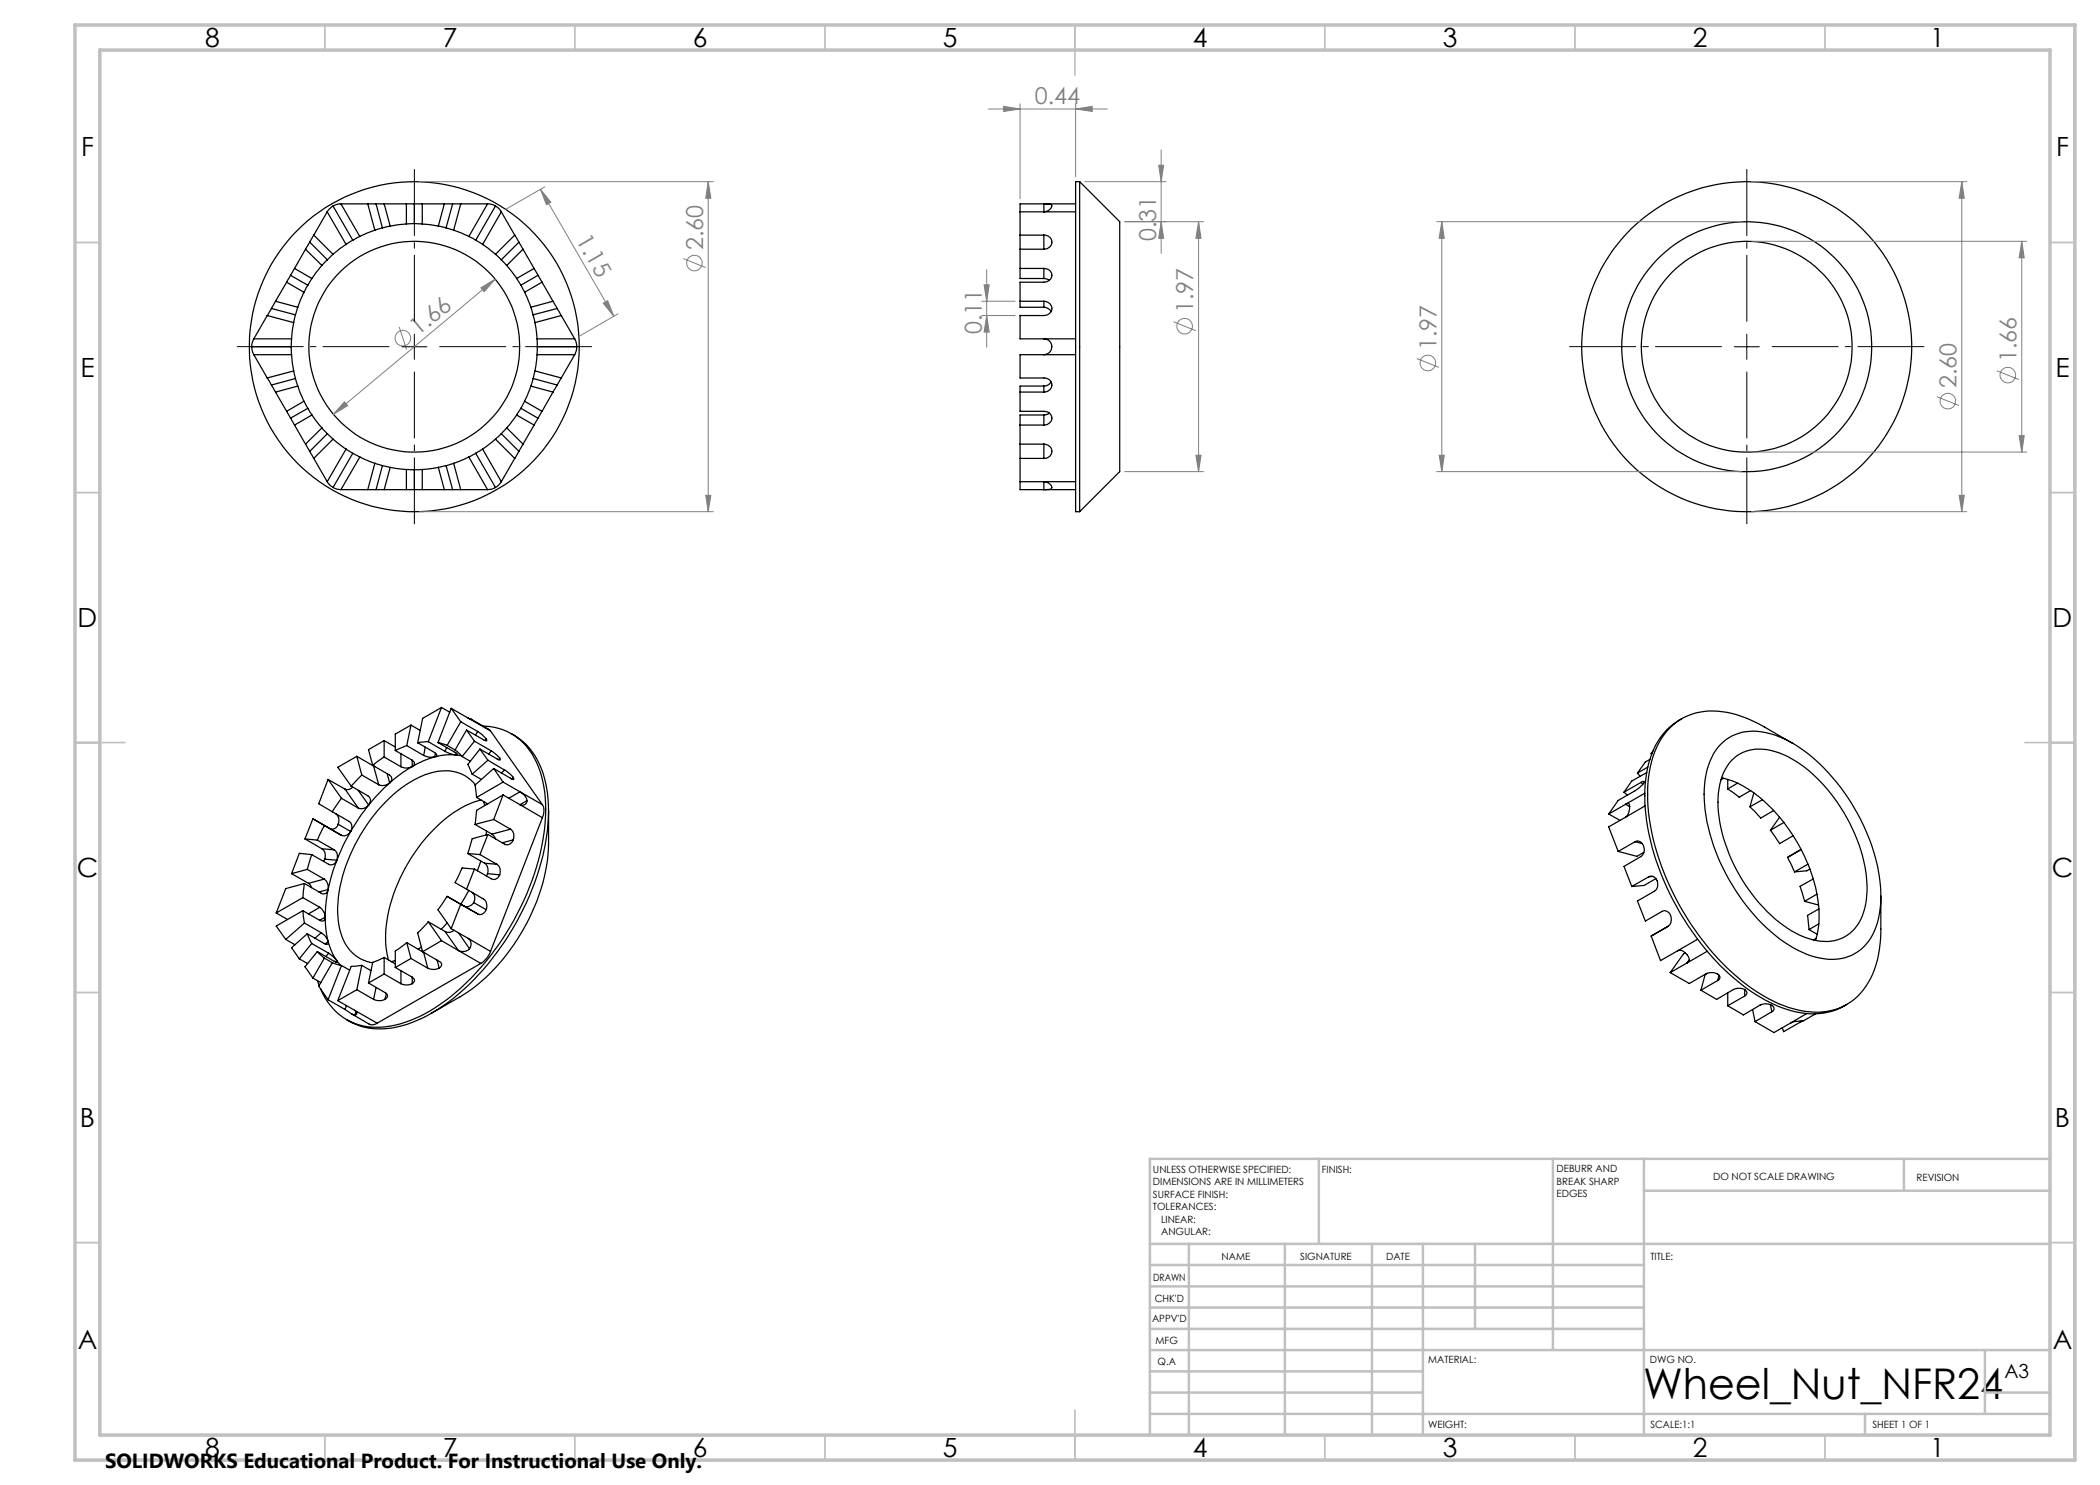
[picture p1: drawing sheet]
<svg xmlns="http://www.w3.org/2000/svg" width="420mm" height="297mm" viewBox="0 0 420 297" stroke-linecap="round" stroke-linejoin="round" font-family="sans-serif">
<g fill="none" stroke="#000" stroke-width=".25">
<path d="M215.9 36.3l8 8v50l-8 8M215.9 36.3v66M215.9 36.3h-.8v66h.8M57.3 56.4l-2.2 3.9M57.3 56.4l3.5 2.1M58.1 55.1l-.8 1.3M58.1 55.1l3.5 1.9M58.9 53.7l-.8 1.4M58.9 53.7l3.5 2M60.8 58.5l-1.3 3M61.1 49.8l-2.2 3.9M61.1 49.8l3.3 3.3"/>
<path d="M61.6 57l-.8 1.5M61.9 48.4l-.8 1.4M61.9 48.4l3.6 3.6M62.4 55.7l-.8 1.3M62.8 47l-.9 1.4M62.8 47l3.8 3.9M64.4 53.1l-2 2.6M65.4 42.4l-2.6 4.6M65.4 42.4l3.8 6.5M65.5 52l-1.1 1.1M66.6 41.2l-1.2 1.2M66.6 50.9l-1.1 1.1"/>
<path d="M66.6 41.2l4 6.8M68.2 40.8h-.7l-.9 .4M68.2 40.8h5.4M68.2 40.8l3.8 6.5M69.2 48.9l-2.6 2M70.6 48l-1.4 .9M72 47.3l-1.4 .7M73.6 40.8h1.6M73.6 40.8l1.4 5.2M75 46l-3 1.3M75.2 40.8h1.6M75.2 40.8l1.3 4.8"/>
<path d="M76.5 45.6l-1.5 .4M76.8 40.8h4.5M76.8 40.8l1.2 4.4M78 45.2l-1.5 .4M81.3 44.8l-3.3 .4M81.3 40.8h1.6M81.3 40.8v4M82.9 44.7l-1.6 .1M82.9 40.8h1.6M82.9 44.7l1.6 .1M82.9 40.8v3.9M84.5 44.8l3.2 .4"/>
<path d="M84.5 40.8h4.4M84.5 40.8v4M87.7 45.2l1.5 .4M88.9 40.8h1.6M88.9 40.8l-1.2 4.4M89.2 45.6l1.5 .4M90.5 40.8h1.6M90.5 40.8l-1.3 4.8M90.7 46l3.1 1.3M92.1 40.8h5.4M92.1 40.8l-1.4 5.2M93.8 47.3l1.3 .7"/>
<path d="M95.1 48l1.4 .9M96.5 48.9l2.6 2M97.5 40.8h.7l.9 .4M97.5 40.8l-3.7 6.5M99.1 41.2l.7 .6 .5 .6M99.1 50.9l1.2 1.1M99.1 41.2l-4 6.8M100.3 52l1.1 1.1M100.3 42.4l2.6 4.6M100.3 42.4l-3.8 6.5M101.4 53.1l1.9 2.6M102.9 47l.9 1.4"/>
<path d="M102.9 47l-3.8 3.9M103.3 55.7l.9 1.3M103.8 48.4l.8 1.4M103.8 48.4l-3.5 3.6M104.2 57l.7 1.5M104.6 49.8l-3.2 3.3M104.6 49.8l2.2 3.9M104.9 58.5l1.3 3M106.8 53.7l.8 1.4M106.8 53.7l-3.5 2M107.6 55.1l.8 1.3M107.6 55.1l-3.4 1.9"/>
<path d="M108.4 56.4l-3.5 2.1M108.4 56.4l2.2 3.9M204 49.8h4.8M204 47h4.8M204 42.4h11.1M204 53.7h4.8M208.8 47a1.42 1.42 0 0 1 1.6 1.4 1.42 1.42 0 0 1-1.6 1.4M208.8 53.7a1.39 1.39 0 0 1 1.6 1.4 1.39 1.39 0 0 1-1.6 1.3h-4.8v5.1h4.8M208.8 55.7l1.1 .4M208.8 40.8h.5a.81 .81 0 0 1 1.1 .4 1.57 1.57 0 0 1-1.6 1.2zM208.8 47v2.8M208.8 53.7v2"/>
<path d="M215.1 40.8h-11.1v14.9h4.8M50.3 69.4l.5 1.5M50.3 69.4h7.9M50.8 67.8l-.5 1.6M50.8 70.9h7.5M50.8 67.8h7.5M50.8 70.9l2.6 4.7M53.4 75.6l.9 1.4M53.4 63.1l-2.6 4.7M53.4 63.1l5.3 1.4M54.3 77l.8 1.4M54.3 61.7l-.9 1.4"/>
<path d="M54.3 61.7l4.8 1.3M55.1 60.3l-.8 1.4M55.1 60.3l4.4 1.2M55.1 78.4l2.2 3.9M58.2 69.4l.1 1.5M58.3 70.9l.4 3.3M58.3 67.8l-.1 1.6M58.7 64.5l-.4 3.3M58.7 74.2l.4 1.5M58.7 74.2l-5.3 1.4M59.1 75.7l.4 1.5M59.1 63l-.4 1.5"/>
<path d="M59.1 75.7l-4.8 1.3M59.5 77.2l1.3 3.1M59.5 61.5l-.4 1.5M59.5 77.2l-4.4 1.2M106.2 77.2l-1.3 3.1M106.2 61.5l.4 1.5M106.2 77.2l4.4 1.2M106.6 63l.4 1.5M106.6 75.7l-.4 1.5M106.6 75.7l4.8 1.3M107 64.5l.4 3.3M107 74.2l-.4 1.5"/>
<path d="M107 74.2l5.3 1.4M107.4 70.9l-.4 3.3M107.4 67.8l.1 1.6M107.4 70.9h7.5M107.4 67.8h7.5M107.5 69.4l-.1 1.5M107.5 69.4h7.9M110.6 60.3l.8 1.4M110.6 78.4l-2.2 3.9M110.6 60.3l-4.4 1.2M111.4 61.7l.9 1.4M111.4 77l-.8 1.4"/>
<path d="M111.4 61.7l-4.8 1.3M112.3 75.6l-.9 1.4M112.3 63.1l-5.3 1.4M112.3 63.1l2.6 4.7M114.9 67.8l.3 .6 .2 1M114.9 70.9l-2.6 4.7M115.4 69.4l-.5 1.5M204 78.4h4.8M204 60.3h4.8M208.8 67.8a1.59 1.59 0 0 1 1.6 1.6 1.59 1.59 0 0 1-1.6 1.5M208.8 77.2h-4.8v5.1h4.8a1.39 1.39 0 0 1 1.6 1.3 1.39 1.39 0 0 1-1.6 1.4M208.8 60.3a1.44 1.44 0 0 1 1.6 1.4 1.44 1.44 0 0 1-1.6 1.4h-4.8v4.7h11.1"/>
<path d="M208.8 61.5a1.57 1.57 0 0 1 1.4 .8M208.8 60.3v1.2M208.8 77.2v1.2M210.2 76.4a1.49 1.49 0 0 1-1.4 .8M215.1 70.9h-11.1v4.7h4.8a1.42 1.42 0 0 1 1.6 1.4 1.42 1.42 0 0 1-1.6 1.4M57.3 82.3l.8 1.3M58.1 83.6l.8 1.4M58.9 85l2.2 3.8M60.8 80.3l.8 1.4M60.8 80.3l-3.5 2M61.1 88.8l.8 1.5M61.6 81.7l.8 1.3"/>
<path d="M61.6 81.7l-3.5 1.9M61.9 90.3l.9 1.4M62.4 83l2 2.6M62.4 83l-3.5 2M62.8 91.7l2.6 4.6M64.4 85.6l1.1 1.1M64.4 85.6l-3.3 3.2M65.4 96.3l1.2 1.2M65.5 86.7l1.1 1.1M65.5 86.7l-3.6 3.6M66.6 87.8l2.6 2M66.6 97.5l.9 .4h.7"/>
<path d="M66.6 87.8l-3.8 3.9M68.2 97.9h5.4M69.2 89.8l1.4 .9M69.2 89.8l-3.8 6.5M70.6 90.7l1.4 .7M70.6 90.7l-4 6.8M72 91.4l3 1.3M72 91.4l-3.8 6.5M73.6 97.9h1.6M75 92.7l1.5 .4M75 92.7l-1.4 5.2M75.2 97.9h1.6"/>
<path d="M76.5 93.1l1.5 .4M76.5 93.1l-1.3 4.8M76.8 97.9h4.5M78 93.5l3.3 .4M78 93.5l-1.2 4.4M81.3 97.9h1.6M81.3 93.9h1.6M81.3 93.9v4M82.9 97.9h1.6M82.9 93.9v4M84.5 93.9h-1.6M84.5 97.9h4.4"/>
<path d="M84.5 93.9v4M87.7 93.5l-3.2 .4M87.7 93.5l1.2 4.4M88.9 97.9h1.6M89.2 93.1l-1.5 .4M89.2 93.1l1.3 4.8M90.5 97.9h1.6M90.7 92.7l-1.5 .4M90.7 92.7l1.4 5.2M92.1 97.9h5.4M93.8 91.4l-3.1 1.3M93.8 91.4l3.7 6.5"/>
<path d="M95.1 90.7l-1.3 .7M95.1 90.7l4 6.8M96.5 89.8l-1.4 .9M96.5 89.8l3.8 6.5M99.1 87.8l-2.6 2M99.1 97.5l-.9 .4h-.7M99.1 87.8l3.8 3.9M100.3 96.3l-1.2 1.2M100.3 86.7l-1.2 1.1M100.3 86.7l3.5 3.6M101.4 85.6l-1.1 1.1M101.4 85.6l3.2 3.2"/>
<path d="M102.9 91.7l-2.6 4.6M103.3 83l-1.9 2.6M103.3 83l3.5 2M103.8 90.3l-.9 1.4M104.2 81.7l-.9 1.3M104.2 81.7l3.4 1.9M104.6 88.8l-.8 1.5M104.9 80.3l-.7 1.4M104.9 80.3l3.5 2M106.8 85l-2.2 3.8M107.6 83.6l-.8 1.4M108.4 82.3l-.8 1.3"/>
<path d="M204 85h4.8M204 96.3h11.1M204 91.7h4.8M204 88.8h4.8M208.8 88.8a1.44 1.44 0 0 1 1.6 1.5 1.44 1.44 0 0 1-1.6 1.4M208.8 96.3a1.3 1.3 0 0 1 1.5 1.4l-.2 .2h-1.3zM208.8 83h-4.8v14.9h11.1M208.8 83v2M208.8 88.8v2.9M209.9 82.6l-.6 .3-.5 .1M65.6 155.9l2.7 3.8M65.6 155.9l-1.9 4.9 2.8 1.5"/>
<path d="M65.6 155.9l3.4 1.9M68.3 159.7l-1.8 2.6M68.3 159.7l3.3 1.9M69 157.8l2.6 3.8M70.2 157.2l3.4 2a1.15 1.15 0 0 1 .1 1.8M70.6 157.4a1.37 1.37 0 0 1-1.6 .4M71.4 151.3l6.5 3.7a.91 .91 0 0 1 0 1.6M71.4 151.3l-3.8 2.2 2.6 3.7M71.4 151.3l1 3.7M71.6 158.1l2.1 2.9M72.4 155l-2.2 2.2M72.4 155l3.3 1.9"/>
<path d="M75 153.3l-.3-.1 1 3.7M76.8 148.1l-3.1 1.8 .8 3.2 2.3-1.7M76.8 148.1v3.3M76.8 151.4l3.4 1.9M76.8 148.1l2.3 1.3M77.4 154.8l.5 1.8M77.9 156.6l-2.1 2.1-2.1 2.3M77.9 156.6a2.13 2.13 0 0 1-2.2 .3M79.1 150.1l3.3 1.9M80.2 150.7v2.6M81.4 149.1l-2.3 1M81.4 149.1l3.3 2"/>
<path d="M82.2 145l-3.1 1.8v3.3M82.2 145l-.8 4.1M82.2 145l1.8 1.1M82.4 153.3l-1.7 1.1-2.8 2.2M82.4 152l.3 .3a.63 .63 0 0 1-.3 1M82.4 153.3a2.47 2.47 0 0 1-2.2 0M82.4 152v1.3M83.5 148.6l3.7 2.1 .1 .5-.4 .2M84.7 151.1l.3 .1a3.2 3.2 0 0 0 1.9 .2M85.1 149.4l-.4 1.7M85.7 148.3l-2.2 .3M85.7 148.3l3.3 2"/>
<path d="M86.9 151.4a17.5 17.5 0 0 0-4.5 1.9M87.1 150.6l-.2 .8M87.6 148.5l1.8 .6M87.6 148.5l3.9 2.3v.2h-.4M88.3 141.5l-2.6 6.8M88.3 141.5l1.7 .9M88.3 141.5l-3.8 2.2-1 4.9M89 150.3l1.3 .5 .8 .2M89.3 149.5l-.3 .8M89.4 149.1l1.6 .9M90.2 141.7l1.9 2.7M90.2 141.7l7.9 4.5"/>
<path d="M90.2 141.7l-2.6 6.8M91 150l1.4 1.3M91.1 151l1.2 .2M91.1 151a11.9 11.9 0 0 0-4.2 .4M91.3 150.6l-.2 .4M92.1 144.4l3.4 1.9M92.1 144.4l-2.7 4.7M92.4 151.3l1.7 1M93.3 146l4 2.2-.1-.4M93.3 146l1.6 2.2M93.3 146l-2.3 4M93.6 143.6l.6 .2 3.9 2.4"/>
<path d="M94.4 154.8l1.9 1.1M94.9 148.2l3.3 2M94.9 148.2l-2.5 3.1M95.1 156.9a8.1 8.1 0 0 0-9.2-2.2 23.5 23.5 0 0 0-11.1 8.4 32.5 32.5 0 0 0-7.3 19.4 10.9 10.9 0 0 0 3.5 8.5l1.7 1 1.8 .5M95.3 159.5l2.2 1.3M95.5 146.3l1.7 1.5M95.5 146.3l-.4 .7M96 149.8l3.6 2.1 .4 .1-.1-.4M96 149.8l-2.4 3.1 .8 1.9M96 149.8l1.6 2.2M96.2 160a22.2 22.2 0 0 0-11.1 7.7 32.2 32.2 0 0 0-8 20.3l.2 1.8 .4 2.2M96.6 145.2a11.7 11.7 0 0 1 11.1 8.1 28.7 28.7 0 0 1 .6 16.2 53.9 53.9 0 0 1-19.1 30.6 23.7 23.7 0 0 1-14.2 5.4 11.8 11.8 0 0 1-10.9-7.7"/>
<path d="M97.2 147.8l-.2 .3M97.6 152l3.3 2M97.6 152l-3.2 2.8M98.1 146.2l10.4 14.7M98.2 150.2l1.7 1.4M98.2 150.2l-.5 .6M98.7 153.7l3.6 2.1 .4 .1-.1-.4M98.7 153.7l-3.7 3.3 .3 2.5M98.7 153.7l1.9 2.7M99.9 151.6l-.2 .3M100.6 159l-5.3 3.1-.3 2.8M100.6 159l-1.9 4.9"/>
<path d="M100.6 159l3.4 1.9M100.6 156.4l-5.3 3.1M100.6 156.4l7.9 4.5M100.9 154l1.3 1 .4 .5M100.9 154l-.6 .6M101.7 159.7l2.3-1.3 .4 .2a2.19 2.19 0 0 1 1 1.5M102.3 146.8a14.1 14.1 0 0 1 7 10.8l.4 4.6M102.6 155.5l-.3 .3M324.8 158.4l.7 .6M327.5 154.6l.5 .7M328.2 156.5l.6-.2a3.3 3.3 0 0 1-1.8 1.8l-3.4 2-1.9 2.7M328.2 156.5l-3.4 1.9"/>
<path d="M328.2 156.5l.4 .3M329 158.6l-3.9 2.3M329.4 154.5l-3 1.7-1.6 2.2M329.6 153.4l-2.1 1.2M330 151.9l-.9 .5-1.6 2.2M330.2 150.7l.1 .2M330.4 150.6l-.2 .1M330.6 150.2l-.4 .5M336.3 143.8a13.6 13.6 0 0 0-6.8 9.8 34.6 34.6 0 0 0 1.3 17.2 53.8 53.8 0 0 0 18.1 26.6 24.8 24.8 0 0 0 13.2 5.4 12.9 12.9 0 0 0 7.3-1.9M344 149a9.4 9.4 0 0 1 9.4-2.4 25.6 25.6 0 0 1 13.1 8.9 39.9 39.9 0 0 1 9.6 22.2 15.8 15.8 0 0 1-2.9 11.2 9.2 9.2 0 0 1-9.1 2.7 24.6 24.6 0 0 1-12.4-7.6 39.6 39.6 0 0 1-10.8-24.1 14.9 14.9 0 0 1 3.1-10.9zM344.3 155.6a21.1 21.1 0 0 1 10.8 7 33.4 33.4 0 0 1 8.7 20.1l-.1 2.8-.6 2.6M344.7 155.6l-.5 .4"/>
<path d="M345.5 157.8l2.3 1.7 2.3-1.4M345.5 155.9v1.9M346.3 152.1a8.2 8.2 0 0 1 8.7-1.8 23.5 23.5 0 0 1 11.2 8.4 32.5 32.5 0 0 1 7.2 19.4 10.9 10.9 0 0 1-3.4 8.6 8.6 8.6 0 0 1-8.4 1 25.2 25.2 0 0 1-11.8-9.7 31.4 31.4 0 0 1-6.2-18.5 11.7 11.7 0 0 1 2.7-7.4zM347.5 156.6l-2 1.2M350.8 158.6l-.8 2.8M352.5 159.9l-2.5 1.5M358.5 148.7l-5.7-3.3a19 19 0 0 0-12.9-3 12.2 12.2 0 0 0-9.3 8.8 32.7 32.7 0 0 0 .8 19.2 53.6 53.6 0 0 0 19.1 27.4 23.7 23.7 0 0 0 13.1 4.7 12 12 0 0 0 11.3-8.6 24.3 24.3 0 0 0 1.3-8.1v-6.6M58.3 174.7l3.4 2M60.6 179.5l3.4 2M60.6 179.5l-5.4 3.1M60.9 176.7l3.3 1.9a.88 .88 0 0 0 1.4-.7M60.9 176.7l-.3 2.8"/>
<path d="M60.9 176.7l-3.8 1-1.9 4.9M61 167.8l2.5 .2M61 167.8l3.4 2M61.5 173.9l3.3 1.9M61.5 173.9l-3.2 .8M61.7 176.7l.4 .3 .2 .5M62.3 170.9l-.8 3M62.3 170.9l3.4 2a1.17 1.17 0 0 0 1.7-.9M62.3 170.9l-2.4-.2-1.6 4M62.6 163.8l2.3 1.3M62.6 163.8l-1.6 4M62.6 163.8l3.3 1.9"/>
<path d="M63.5 168l3.4 2M64.4 169.8a1.71 1.71 0 0 1 .5 2M64.4 169.8l2.5 .2M64.8 175.8a2.04 2.04 0 0 1 .8 2.1M64.8 175.8l-3.1 .9M64.9 165.1l-1.4 2.9M64.9 165.1l3.3 1.9M64.9 171.8l-.2 .5M64.9 171.8l2.5 .2M65.6 177.9l-.3 2.1-.3 3.4M65.6 177.9l-1.8 .5M65.9 165.7l2.3 1.3"/>
<path d="M66.5 162.3l3.3 2a1.41 1.41 0 0 1 .3 2M66.9 170a1.67 1.67 0 0 1 .5 2M67.1 162.7a1.72 1.72 0 0 1 .5 2.1M67.4 172l-.8 2.3-1 3.6M67.6 164.8a1.2 1.2 0 0 1-1.7 .9M67.6 164.8l2.5 1.5M70.1 166.3a33.9 33.9 0 0 0-2.7 5.7M70.1 166.3a1.53 1.53 0 0 1-1.9 .7M73.7 161l-1.9 2.6-1.7 2.7M73.7 161a1.74 1.74 0 0 1-2.1 .6M89.4 179.3l-1.8 2.7 2.6 3.7M89.4 179.3l6.1 3.5"/>
<path d="M89.4 179.3l3.4 1.9M93.3 177.8l3.4 2a1.79 1.79 0 0 1 .5 2.1M93.6 170.7l2.4 .2M93.6 170.7l3.3 1.9M93.7 178.1l-1.6 2.7-1.9 4.9M94.4 178.5a1.43 1.43 0 0 1 .3 2M94.9 173.8l3.3 2a1.22 1.22 0 0 0 1.7-.8M94.9 173.8l-2.5-.2-1.4 2.9 2.3 1.3M94.9 173.8l-1.6 4M95 164.9l3.4 1.9M96 170.9l3.4 2M96.2 172.2l-.7 2"/>
<path d="M96.7 160.3l.2 .8M96.9 172.6a1.67 1.67 0 0 1 .6 2.1M96.9 172.6l2.5 .3M97.3 166.2l-.1 .8M97.5 174.7l-.3 .5M97.5 174.7l2.4 .3M97.6 166.9l3.3 1.9a1.26 1.26 0 0 0 1.7-.8M97.6 166.9l-3.2 .8-.8 3M97.6 166.9l-1.6 4M98.4 166.8l.7 1M98.7 163.9l3.4 1.9M98.7 163.9l-3.7 1"/>
<path d="M99.4 172.9a1.74 1.74 0 0 1 .5 2.1M102.1 165.8a1.71 1.71 0 0 1 .5 2.2M102.1 165.8l-3.7 1M102.6 168l-2.1 .6M104 160.9l4.5 2.6M105.4 160.1a.94 .94 0 0 1-1.4 .8M105.4 160.1l-1.4 .8M108.5 160.9a2.8 2.8 0 0 1 0 2.6M108.5 163.5l-10.4 26.8M109.7 162.2a50.5 50.5 0 0 1-11.2 29.5 38.2 38.2 0 0 1-17 13.2 13.8 13.8 0 0 1-12.2-1M109.7 162.2v6.5a38.5 38.5 0 0 1-9.2 23.3 33 33 0 0 1-8.5 7.4l-5.6 3.2M321.7 162.8l2.3 1.3"/>
<path d="M323.6 170.3l3.8 1 1.4-.8M325.1 160.9l.5-.2 .2 .1 .1 .5M325.1 163.4l-3.4 2 1.9 4.9M325.1 160.9l-3.4 1.9M325.1 160.9l.8 .4M325.9 161.3v.5a2.23 2.23 0 0 1-.8 1.6M327 168.3a1.51 1.51 0 0 1 1.6 .5 1.51 1.51 0 0 1 .2 1.6l-.6 .9-3.4 2 1.6 4M327 168.3l-3.4 2M327 168.3l1.5 .4M329 161.2l-3.9 2.2M329.7 175.4a1.47 1.47 0 0 1 1.6 .4 1.47 1.47 0 0 1 .2 1.6l-.2 .5-.4 .4-3.4 1.9 1.6 4 3.3-1.9a1.48 1.48 0 0 1 1.5 .4 1.48 1.48 0 0 1 .3 1.6l-.1 .4-.5 .6-3.4 1.9M329.7 175.4l-3.3 1.9"/>
<path d="M330.6 175.3l-.9 .1M331.2 175.7l-2.4 1.4-2.4 .2M350 161.4l2.1 2.2 2.7-1.5M354.1 166l1.8 2.7 2.7-1.6M355.9 163.4l-1.8 2.6M356.8 164.5l-2.7 1.5M360.2 169.9l-2.7 1.6 1.4 2.9M361.6 172.8l-2.7 1.6M362 173.8l-.6 .4-2.5 .2M362.7 175.8l-2.7 1.5 .9 3M363.4 178.8l-2.5 1.5M55.2 182.6l2.3 1.3"/>
<path d="M57.1 187.9l1.9 1M59.9 191.8l1.6 .9M60.6 182.1l3.4 2a.65 .65 0 0 0 1-.3v-.4M60.6 182.1l.3 2.5M60.6 182.1l-5.4 3.1 1.9 2.7M60.9 184.6l3.3 1.9M60.9 184.6l-3.8 3.3M61.5 186.8l3.6 2h.5v-.5M61.5 186.8l.8 1.9M61.5 186.8l-3.2 2.7 1.6 2.3M62.3 188.7l3.4 1.9M62.3 188.7l-2.4 3.1"/>
<path d="M62.6 195.6l1.6 .9M63.5 190.3l1.4 1.3M63.5 190.3l3.4 2 .6 .2-.1-.3M63.5 190.3l-2.5 3.1 1.6 2.2M63.5 196.1l.3 1M64 181.5a2.51 2.51 0 0 1 1 1.9M64 181.5l-2.3 1.3M64.2 186.5a2.89 2.89 0 0 1 1.4 1.8M64.2 186.5l-1.2 1.1M64.9 191.6l-2.3 4M64.9 191.6l1.6 .9M65 183.4l.3 3.2 .3 1.7"/>
<path d="M65 183.4l-1 .6M65.6 188.3a12.5 12.5 0 0 0 1.8 3.9M65.6 200l3.4 1.9M65.6 188.3l-.5 .5M65.7 190.6l1.2 1 .5 .6M65.7 190.6l-.5 .7M66.5 192.5l1.8 .6M66.5 192.5l-2.8 4.7 1.9 2.8M67.4 192.2l.7 .8M67.4 192.2l-.3 .2M68.3 193.1l-2.7 6.9M68.3 193.1l1.6 .9"/>
<path d="M71.4 197.9l-3.8 2.2M71.4 197.9l3.3 2M72.4 193.1l-2.2 .2-2.6 6.8M72.4 193.1l-1 4.8M72.4 193.1l1.8 1M73.7 196.6l3.3 1.9a.69 .69 0 0 1 .5 .7 .69 .69 0 0 1-.5 .6M75.2 197.5l-.5 2.4M76.8 191.5l-2.3 1-.8 4.1M76.8 194.8l-3.1 1.8M76.8 194.8l3.4 1.9M76.8 191.5v3.3M76.8 191.5l2.3 1.3"/>
<path d="M77 199.8a2.61 2.61 0 0 1-2.3 .1M77.3 198.7l-.3 1.1M79.1 192.1l-.9 .2M79.1 193.5l3.3 1.9M80.2 196.7a2.7 2.7 0 0 0 2.2 0M80.2 194.1v2.6M81.4 188.5l-2.3 1.7v3.3M81.4 188.5l.8 3.2M81.4 188.5l3.3 2M82.2 191.7l-3.1 1.8M82.2 191.7l3.3 1.9M82.4 195.4a.69 .69 0 0 1 .5 .7 .69 .69 0 0 1-.5 .6"/>
<path d="M82.4 195.4v1.3M84.3 189.4l-.7 .5M84.5 190.4l3.4 1.9a.69 .69 0 0 1 .4 .7 .69 .69 0 0 1-.5 .6M84.7 190.5l.8 3.1M84.7 190.5h.1M85.7 184.4l-2.2 2.2 1 3.8M85.7 184.4l2.6 3.7M85.7 184.4l3.3 1.9M87.4 192l.4 1.6M87.8 193.6a2.61 2.61 0 0 1-2.3 0M88.3 188.1l3.4 2M88.3 188.1l-3.8 2.3"/>
<path d="M89 186.3l2.7 3.8M89.4 184.6l-1.1 1.3M90.2 185.7l3.4 2M90.8 186.1a1.59 1.59 0 0 1-1.8 .2M91.7 190.1l4.5 2.6M91.7 186.5l2.2 3.3M92.8 181.2l2.7 1.6M93.6 187.7a1.41 1.41 0 0 1 .3 2.1M93.6 187.7l4.5 2.6M93.9 189.8a1.87 1.87 0 0 1-2.2 .3M94.7 180.5a1.59 1.59 0 0 1-1.9 .7M94.7 180.5l2.5 1.4"/>
<path d="M96.2 192.7l-20.8 11.9M97.2 181.9a1.23 1.23 0 0 1-1.7 .9M98.1 190.3a4.8 4.8 0 0 1-1.9 2.4M330.2 187.2l1.9 4.9 3.4-1.9M333 185.7l-2.8 1.5M334 194.5l3.9 2.2 3.3-1.9a2.16 2.16 0 0 1 2.8 .5l-.1 .5-.4 .3M335.5 190.2a1.92 1.92 0 0 1 2.3 1.5l.1 .3-.5 .6M337 190.6l-.3 .1-2.7 3.8M337.4 192.6l-3.4 1.9M337.9 192l-.5 .6M339.5 187.9l-4 2.3M341.5 194.7l-.5 .2-.8 3.1"/>
<path d="M341.5 190.2l-4.1 2.4M343.5 196.1l-3.3 1.9M343.8 195l-.3 1.1M345.5 198.6v2.6M348.9 197.9a.69 .69 0 0 1 .5 .7 .69 .69 0 0 1-.5 .6M348.9 197.9a2.7 2.7 0 0 0-2.2 0l-3.4 2-3.1-1.9M348.9 199.2l-3.4 2M348.9 197.9v1.3M360.9 180.3l2.8 .7M361.8 185.9l1.6 1M363.2 187.7l-.5 .3M363.7 184.8l-1.9 1.1"/>
<path d="M363.8 181.8l-2.3 1.3 .3 2.8M67.6 200.1l7.8 4.5M69 201.9l1.9 1.1M69.3 201.1l-.3 .8M70.3 202.8l3.7 2.1 .6 .1 .8-.4M70.9 202.1l.5 .5-.2 .4h-.3M71.2 202.3l-.3 .7M345.5 201.2l3.2 1.8 3.3-2a2.28 2.28 0 0 1 2.8 .5l-.1 .6-.3 .2M350.5 201.9l.5 2.4M351 204.3l3.8 2.2 3.4-1.9M354.1 200.9l.3 1.4M354.4 202.3l-3.4 2"/>
<path d="M360 204.2l.1 .2M360.1 204.4l-3.4 1.9-.3-.7M360.4 204.2l-.3 .2M361.4 202.7l-3.2 1.9M363.1 202.8l-2.5 1.4-1.5 .1-.9 .3"/>
<circle cx="82.8" cy="69.3" r="21.1"/>
<circle cx="82.9" cy="69.4" r="33"/>
<circle cx="349.3" cy="69.4" r="33"/>
<circle cx="349.3" cy="69.4" r="21.1"/>
<circle cx="349.3" cy="69.4" r="25"/>
</g>
<g fill="none" stroke="#808080" stroke-width=".2">
<path d="M83.9 36.3h58.8M108.1 37.8l2.1 2.7-.9 .5zM108.1 37.8l14.7 25.4M109 37.4l-7.9 4.5M141.6 36.3l.6 3.3h-1.1zM141.6 36.3v66M197.7 21.8h23.8M200.7 21.3l3.3 .5-3.3 .5zM204 20.8v19M215.1 21.8l3.3-.5v1zM215.1 20.8v14.5M216.9 36.3h16.3"/>
<path d="M231.7 33.1h1l-.5 3.2zM232.2 30v20.7M350.3 36.3h43M392.4 36.3l.5 3.3h-1.1zM392.4 36.3v66M96.2 57.6l2.8-1.8-2.2 2.5zM99 55.8l-32.3 27.1M136.7 51.7l4.4 1.8M196.8 57h1l-.5 3.3zM197.3 53.9v15.6M224.9 44.3h15.8M232.2 44.3l.5 3.4h-1z"/>
<path d="M239.7 44.3l.5 3.4h-1zM239.7 44.3v50M287.3 44.3h61M288.4 44.3l.5 3.4h-1.1zM288.4 44.3v50M350.3 48.3h55M404.4 48.3l.4 3.3h-1zM404.4 48.3v42.1M79.8 65.4l1.5 4.5M120.6 60.6l.9-.5 1.3 3.1zM123.6 62.8l-7.8 4.5M196.3 60.3h6.7"/>
<path d="M196.3 63.1h6.7M197.3 63.1l.5 3.3h-1zM234.7 64.3l4.4 1.8M283.4 71.7l4.4 1.8M387.3 79.3l4.5 1.8M399.3 74.2l4.5 1.7M68.9 80.4l.6 .7-2.8 1.8zM141.1 99.1h1.1l-.6 3.2zM224.9 94.3h15.8M239.2 91h1l-.5 3.3zM287.3 94.3h61M287.8 91h1.1l-.5 3.3z"/>
<path d="M350.3 90.4h55M391.8 99.1h1.1l-.5 3.2zM403.8 87.1h1l-.4 3.3zM83.9 102.3h58.8M350.3 102.3h43"/>
<circle cx="138.9" cy="52.6" r="1.55"/>
<circle cx="80.6" cy="67.6" r="1.56"/>
<circle cx="236.9" cy="65.2" r="1.55"/>
<circle cx="285.6" cy="72.6" r="1.55"/>
<circle cx="401.6" cy="75" r="1.55"/>
<circle cx="389.6" cy="80.2" r="1.55"/>
</g>
<path d="M77.9 69.3h-30.5M82.9 64.3v-30.5M82.9 74.3v30.5M87.9 69.3h30.5M344.4 69.3h-30.5M349.4 64.3v-30.5M349.4 74.3v30.5M354.4 69.3h30.5" fill="none" stroke="#000" stroke-width=".2" stroke-dasharray="15.2 1.3 1.3 1.3" stroke-dashoffset="1.9" stroke-linecap="butt"/>
<path d="M80.4 69.4h5M82.9 66.8v5.1M346.9 69.4h5M349.4 66.8v5.1" fill="none" stroke="#000" stroke-width=".2"/>
<g fill="none" stroke="#c0c0c0" stroke-width=".35">
<path d="M65 5v5M115 5v5M165 5v5M215 5v10M265 5v5M315 5v5M365 5v5M15 48.5h5M410 48.5h5M15 98.5h5M410 98.5h5M15 148.5h10"/>
<path d="M405 148.5h10M15 198.5h5M410 198.5h5M15 248.5h5M410 248.5h5M65 287v5M115 287v5M165 287v5M215 282v10M265 287v5M315 287v5M365 287v5"/>
</g>
<g fill="none" stroke="#c0c0c0" stroke-width=".5">
<path d="M263.8 231.8v17M310.6 231.8v38.2M328.8 231.8v55.2M328.8 238.2h81.2M380.8 231.8v6.4M410 231.8h-180v55.2M230 248.8h180M230 257.3h98.8M230 253h98.8M237.8 248.8v38.2M257 248.8v38.2M274.4 248.8v38.2"/>
<path d="M284.6 248.8v38.2M295 248.8v17M230 265.8h98.8M230 261.5h98.8M230 278.5h54.6M230 274.3h54.6M230 270h180M397 278.5h13M397 270v12.8M230 282.8h180M373 282.8v4.2"/>
</g>
<path d="M15 5h400v287h-400zM20 10h390v277h-390z" fill="none" stroke="#c0c0c0" stroke-width=".7"/>
<g fill="#808080">
<path d="M120.6 60.6l.9-.5 1.3 3.1zM108.1 37.8l2.1 2.7-.9 .5z"/>
<path d="M200.7 21.3l3.3 .5-3.3 .5zM215.1 21.8l3.3-.5v1z"/>
<path d="M68.9 80.4l-2.2 2.5 2.8-1.8zM96.2 57.6l.6 .7 2.2-2.5z"/>
<path d="M232.2 44.3l.5 3.4h-1zM231.7 33.1h1l-.5 3.2z"/>
<path d="M239.7 44.3l.5 3.4h-1zM239.2 91h1l-.5 3.3zM196.8 57h1l-.5 3.3zM197.3 63.1l.5 3.3h-1zM141.6 36.3l.6 3.3h-1.1zM141.1 99.1h1.1l-.6 3.2zM404.4 48.3l.4 3.3h-1zM403.8 87.1h1l-.4 3.3zM288.4 44.3l.5 3.4h-1.1zM287.8 91h1.1l-.5 3.3zM392.4 36.3l.5 3.3h-1.1zM391.8 99.1h1.1l-.5 3.2z"/>
</g>
<text font-size="8.5" x="328.6" y="279.7">Wheel_Nut_NFR24</text>
<g font-size="5.3">
<text x="41" y="9.5">8</text>
<text x="88.5" y="9.5">7</text>
<text x="138.5" y="9.5">6</text>
<text x="188.5" y="9.5">5</text>
<text x="238.5" y="9.5">4</text>
<text x="288.5" y="9.5">3</text>
<text x="338.5" y="9.5">2</text>
<text x="386" y="9.5">1</text>
<text x="16.2" y="31.2">F</text>
<text x="411.2" y="31.2">F</text>
<text x="16.1" y="75.5">E</text>
<text x="411.1" y="75.5">E</text>
<text x="15.5" y="125.5">D</text>
<text x="410.5" y="125.5">D</text>
<text x="15.4" y="175.5">C</text>
<text x="410.4" y="175.5">C</text>
<text x="16" y="225.5">B</text>
<text x="411" y="225.5">B</text>
<text x="15.5" y="269.7">A</text>
<text x="410.5" y="269.7">A</text>
<text x="41" y="291.5">8</text>
<text x="88.5" y="291.5">7</text>
<text x="138.5" y="291.5">6</text>
<text x="188.5" y="291.5">5</text>
<text x="238.5" y="291.5">4</text>
<text x="288.5" y="291.5">3</text>
<text x="338.5" y="291.5">2</text>
<text x="386" y="291.5">1</text>
</g>
<g font-size="4.7" fill="#808080">
<text x="206.9" y="20.8">0.44</text>
<text x="115.1" y="47.9" transform="rotate(60 115.1 47.9)">1.15</text>
<text x="140.6" y="50" transform="rotate(-90 140.6 50)">2.60</text>
<text x="231.2" y="48.3" transform="rotate(-90 231.2 48.3)">0.31</text>
<text x="238.7" y="62.7" transform="rotate(-90 238.7 62.7)">1.97</text>
<text x="83.7" y="67.3" transform="rotate(-40 83.7 67.3)">1.66</text>
<text x="196.3" y="66.8" transform="rotate(-90 196.3 66.8)">0.11</text>
<text x="287.3" y="70" transform="rotate(-90 287.3 70)">1.97</text>
<text x="391.3" y="77.6" transform="rotate(-90 391.3 77.6)">2.60</text>
<text x="403.3" y="72.4" transform="rotate(-90 403.3 72.4)">1.66</text>
</g>
<text font-size="4.1" x="21" y="293.7">SOLIDWORKS Educational Product. For Instructional Use Only.</text>
<text font-size="3.9" x="400.9" y="275.5">A3</text>
<g font-size="2">
<text x="230.6" y="234.6">UNLESS OTHERWISE SPECIFIED:</text>
<text x="230.6" y="237.1">DIMENSIONS ARE IN MILLIMETERS</text>
<text x="230.6" y="239.6">SURFACE FINISH:</text>
<text x="264.4" y="234.6">FINISH:</text>
<text x="311.3" y="234.5">DEBURR AND</text>
<text x="311.3" y="237">BREAK SHARP</text>
<text x="311.3" y="239.5">EDGES</text>
<text x="342.6" y="236">DO NOT SCALE DRAWING</text>
<text x="383.3" y="236.2">REVISION</text>
<text x="230.6" y="242.1">TOLERANCES:</text>
<text x="232.2" y="244.6">LINEAR:</text>
<text x="232.2" y="247.1">ANGULAR:</text>
<text x="244.3" y="252">NAME</text>
<text x="260" y="251.9">SIGNATURE</text>
<text x="277.2" y="251.9">DATE</text>
<text x="330.1" y="251.9">TITLE:</text>
<text x="230.6" y="256.1">DRAWN</text>
<text x="230.9" y="260.3">CHK'D</text>
<text x="230.4" y="264.4">APPV'D</text>
<text x="231.1" y="268.8">MFG</text>
<text x="231.5" y="273">Q.A</text>
<text x="285.6" y="272.5">MATERIAL:</text>
<text x="330" y="272.5">DWG NO.</text>
<text x="285.6" y="285.5">WEIGHT:</text>
<text x="330.1" y="285.6">SCALE:1:1</text>
<text x="374.5" y="285.6">SHEET 1 OF 1</text>
</g>
</svg>
